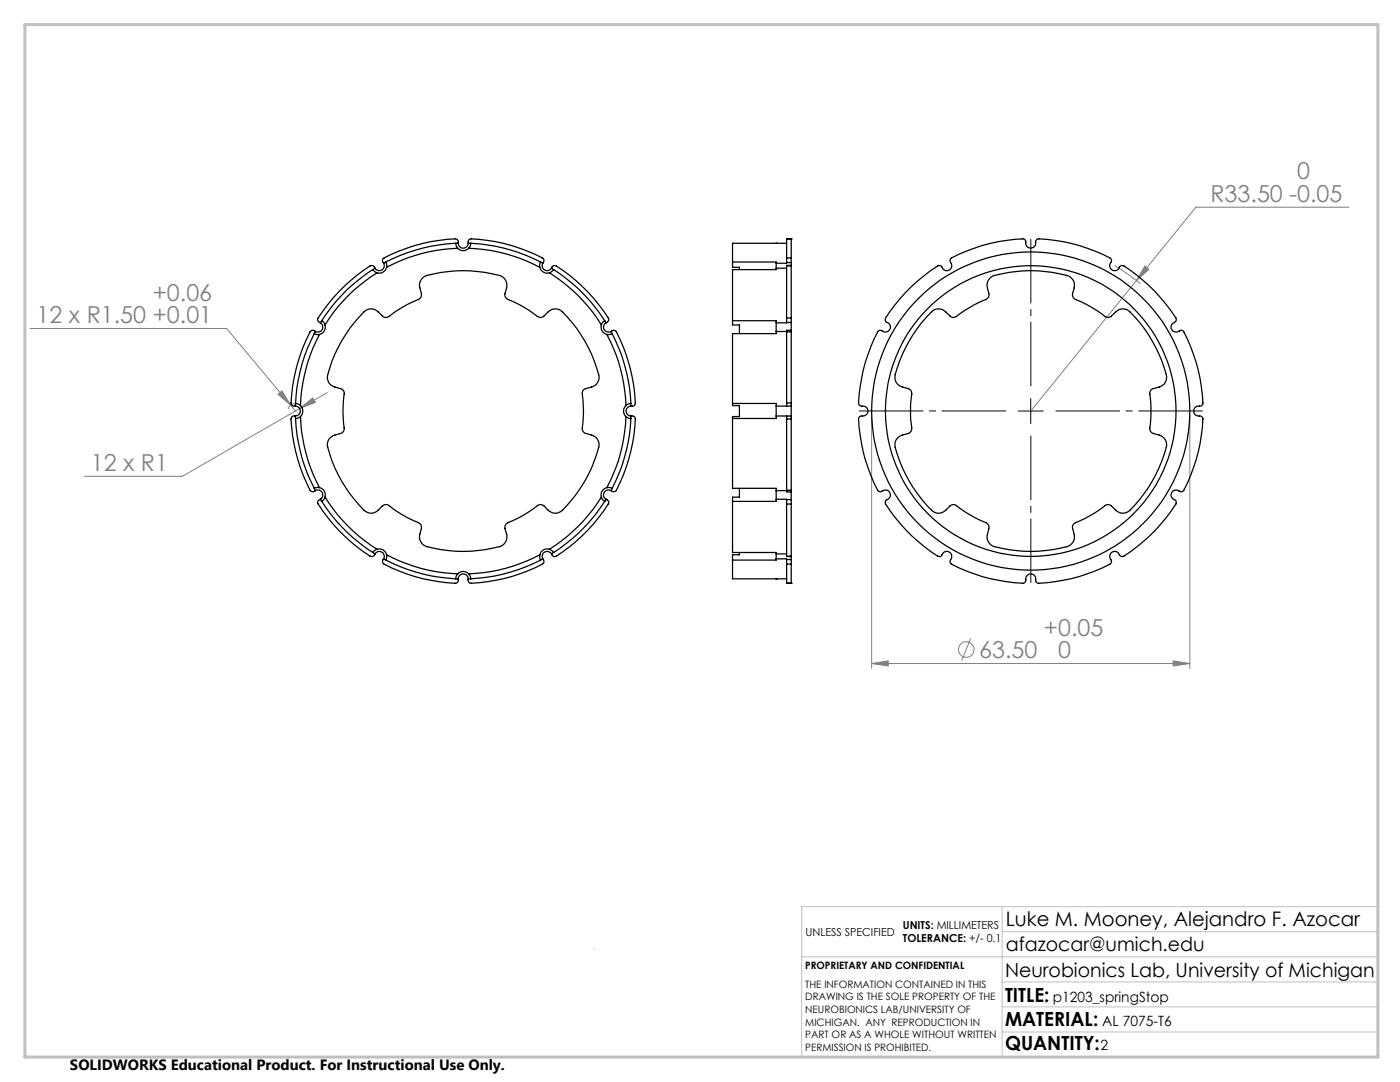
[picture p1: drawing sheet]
<svg xmlns="http://www.w3.org/2000/svg" width="279mm" height="216mm" viewBox="0 0 279 216" stroke-linecap="round" stroke-linejoin="round" font-family="sans-serif">
<g fill="none" stroke="#808080" stroke-width=".2">
<path d="M222.5 53l2.6 1.7 2.5 1.9M228.5 53.1l.8 .7-2.5 2.2zM269.2 41.3h-30.5l-33 40.7M6 65.5h39.2l12.8 15.4M55.5 78.7l.8-.7 1.7 2.9zM65.3 78.4l-5.5 3.1M58 80.9l.9 1.1M59.2 80.5a1.5 1.5 0 0 0-1.7 1.1M59.8 81.5l2.6-2.1 .5 .9zM59.8 81.5l-23.4 13.5h-19.6M174 83v50.4M237.5 83v50.4"/>
<path d="M174 132.4l3.3-.5v1zM174 132.4h63.5M193.7 127.4l-1.8 4.4M234.1 131.9l3.4 .5-3.4 .5z"/>
<circle cx="192.8" cy="129.6" r="1.55"/>
</g>
<path d="M205.7 77v-29.2M200.7 82h-29.2M205.7 87v29.2M210.7 82h29.3" fill="none" stroke="#000" stroke-width=".2" stroke-dasharray="15.2 1.3 1.3 1.3" stroke-dashoffset="2.5"/>
<path d="M205.7 79.5v5M203.2 82h5" fill="none" stroke="#000" stroke-width=".2"/>
<path d="M118.6 189.2v.1M160 190.9h115M200 185.9h75M200 180.9v30M200 195.9h75M275 180.9h-115v30M200 205.9h75M200 200.9h75" fill="none" stroke="#c0c0c0" stroke-width=".2"/>
<path d="M5 4.9h270v206h-270z" fill="none" stroke="#c0c0c0" stroke-width=".6"/>
<path d="M174 132.4l3.3-.5v1zM234.1 131.9l3.4 .5-3.4 .5zM228.5 53.1l-1.7 2.9 2.5-2.2zM59.8 81.5l3.1-1.2-.5-.9zM55.5 78.7l2.5 2.2-1.7-2.9z" fill="#808080"/>
<g fill="none" stroke="#000" stroke-width=".25">
<path d="M74.4 53.8l.8 .6M74.4 53.8a32.5 32.5 0 0 0-10.2 10.2M74.8 53.5l-.4 .3M74.8 53.5v-.1a.63 .63 0 0 0-.9-.3 33.3 33.3 0 0 0-10.5 10.6l.1 .4 .5 .3M75.2 54.4a31.8 31.8 0 0 0-10.3 10.4M76.6 52.5a1 1 0 0 1-.4 1.4 1 1 0 0 1-1.4-.4M77 52.3l.2 .5v.5M77 52.3l-.4 .2M77.2 53.3a1.51 1.51 0 0 1-2 1.1M90.9 48.5l.4 1M90.9 48.5a33.8 33.8 0 0 0-13.9 3.8M90.9 48.5h.5"/>
<path d="M91.3 49.5a32.6 32.6 0 0 0-14.1 3.8M91.3 49.5a1.5 1.5 0 0 0 2.3 0M91.4 48.5a1.01 1.01 0 0 0 1 1 1.01 1.01 0 0 0 1.1-1M91.4 48.5v-.1a.59 .59 0 0 0-.6-.7 33.1 33.1 0 0 0-14.4 3.9 .74 .74 0 0 0 .2 .9M93.5 48.5h.4M93.5 48.5v-.1a.59 .59 0 0 1 .6-.7 33.1 33.1 0 0 1 14.3 3.9 .66 .66 0 0 1 0 .9h-.1M93.6 49.5a32.6 32.6 0 0 1 14.1 3.8M93.9 48.5a33.8 33.8 0 0 1 14 3.8M93.9 48.5l-.3 1M107.7 53.3a1.51 1.51 0 0 0 1.9 1.1M107.9 52.3l-.2 .5v.5M107.9 52.3l.4 .2"/>
<path d="M108.3 52.5a1.01 1.01 0 0 0 .4 1.4 1.01 1.01 0 0 0 1.4-.4M109.6 54.4a31.8 31.8 0 0 1 10.4 10.4M110.1 53.5l.4 .3M110.1 53.5v-.1a.63 .63 0 0 1 .9-.3 33.3 33.3 0 0 1 10.5 10.6l-.2 .5-.4 .2M110.5 53.8a32.5 32.5 0 0 1 10.2 10.2M110.5 53.8l-.9 .6M146.2 52.3v1h1.4v.5M146.2 52.3h8.7v.2M154.9 53.5v.3h-8.7v10.2M154.9 52.5v1M154.9 48.5h.1M154.9 53.5h2.1"/>
<path d="M157 53.1v10.3M157 52.4v.1h-2.1M157 51.5v.9M157 48.5h-10.8v3.8M157 47.7v3.8M157 47.7h.1M157 47.7h.9M157 53.1h.9M157 52.4h.9M157 51.5h.9M157.9 53.1v10.3M157.9 53h-.9v.1"/>
<path d="M157.9 53v.1M157.9 52.4v.6M157.9 51.5v.9M157.9 47.7v3.8M157.9 47.7h.1M182 57.1a24 24 0 0 1 5.4-4.1l.5 .1a1.06 1.06 0 0 0 1.6 .8 1.06 1.06 0 0 0 .1-1.8l.1-.5a32 32 0 0 1 14.7-3.9l.3 .4a1.05 1.05 0 0 0 1 1.4 1.05 1.05 0 0 0 1-1.4l.3-.4a32.1 32.1 0 0 1 14.7 3.9 1.08 1.08 0 0 1-.2 1.2 1.01 1.01 0 0 0 .8 1.2 1.01 1.01 0 0 0 1.1-.8l.4-.2h.4a32.4 32.4 0 0 1 10.5 10.7l-.1 .5a1.1 1.1 0 0 0-.7 1.7 1.15 1.15 0 0 0 1.7 0l.5 .1a32 32 0 0 1 3.9 14.7l-.4 .3a1.05 1.05 0 0 0-1.4 1 1.05 1.05 0 0 0 1.4 1l.4 .4a32.1 32.1 0 0 1-3.9 14.6 1.08 1.08 0 0 1-1.2-.2 1.03 1.03 0 0 0-1.2 .9 1.03 1.03 0 0 0 .9 1.1l.1 .5a31.3 31.3 0 0 1-10.7 10.8l-.4-.2a1.05 1.05 0 0 0-1.2-.9 1.05 1.05 0 0 0-.9 1.2l.2 .5a.58 .58 0 0 1-.2 .9 32.7 32.7 0 0 1-14.5 3.7l-.3-.3a1.06 1.06 0 0 0-1-1.5 1.06 1.06 0 0 0-1 1.5l-.3 .3a31.6 31.6 0 0 1-14.7-3.9l-.1-.5a1.06 1.06 0 0 0-.1-1.7 1.06 1.06 0 0 0-1.6 .7l-.5 .2a31.3 31.3 0 0 1-10.7-10.8l.1-.5a1.06 1.06 0 0 0 .8-1.5 1.06 1.06 0 0 0-1.8-.2l-.5-.1a31.4 31.4 0 0 1-3.9-14.6l.4-.4a1.06 1.06 0 0 0 1.4-1 1.06 1.06 0 0 0-1.4-1l-.4-.3a31.6 31.6 0 0 1 3.9-14.7l.5-.1a1.07 1.07 0 0 0 1.8-.2 1.07 1.07 0 0 0-.8-1.5l-.1-.2v-.6l1-1.3 2-2.6zM62.7 66.6l.4 .1h.6M62.7 66.6a32.7 32.7 0 0 0-3.7 13.9M62.9 66.1l-.2 .5M62.9 66.1l-.1-.1a.64 .64 0 0 0-.9 .2 33.3 33.3 0 0 0-3.8 14.5 .61 .61 0 0 0 .8 .3M63.7 66.7a32.8 32.8 0 0 0-3.7 14.2M64 64.4a1 1 0 0 1 .3 1.4 1 1 0 0 1-1.4 .3"/>
<path d="M64.2 64l.4 .3 .3 .5M64.2 64l-.2 .4M64.9 64.8a1.53 1.53 0 0 1-1.2 1.9M72.6 62.2a1.96 1.96 0 0 1 2.9 0l.8 .8a.98 .98 0 0 0 1.3 .1 27.3 27.3 0 0 1 6.2-3.6l.2-.2 .1-.7a2.78 2.78 0 0 1-.1-2.7 2.67 2.67 0 0 1 2.6-1.3 26.9 26.9 0 0 1 13.4 .5 2.06 2.06 0 0 1 1.1 2.3l-.3 1.2a1.02 1.02 0 0 0 .6 1.2 28 28 0 0 1 6.2 3.5h.5l.5-.3a2.57 2.57 0 0 1 2.6-1.3 3.6 3.6 0 0 1 2 1.6 27.2 27.2 0 0 1 6.4 11.8l-.1 .8a2.62 2.62 0 0 1-2.6 1.6 .92 .92 0 0 0-.7 1.1 29 29 0 0 1 0 7.2l.4 .6 .3 .1a2.59 2.59 0 0 1 2.7 2 24.9 24.9 0 0 1-6.4 12.3 3.2 3.2 0 0 1-2.4 1.6h-.3a3.7 3.7 0 0 1-2.1-1.5l-.5-.2-.5 .1a27.8 27.8 0 0 1-6.3 3.7l-.3 .5v.5a2.57 2.57 0 0 1-.4 3.2l-.4 .2a27 27 0 0 1-15.2 0 2.06 2.06 0 0 1-1-2.3l.3-1.1a1.02 1.02 0 0 0-.6-1.2 26 26 0 0 1-6.2-3.6h-.5l-.5 .3a2.5 2.5 0 0 1-3 1.2l-.3-.1a26.8 26.8 0 0 1-7.7-13.2 1.92 1.92 0 0 1 1.5-2.1l1.1-.3a.97 .97 0 0 0 .8-1.1 29 29 0 0 1 0-7.1l-.3-.5-.5-.3a2.59 2.59 0 0 1-2.6-1.9 24.7 24.7 0 0 1 5.4-11.2zM120 64.8a1.55 1.55 0 0 0 1.1 1.9M120.7 64l-.4 .3-.3 .5M120.7 64l.2 .4M120.9 64.4a1 1 0 0 0-.3 1.4 1 1 0 0 0 1.4 .3M121.1 66.7a32.2 32.2 0 0 1 3.8 14.2M122 66.1l.2 .5M122 66.1l.1-.1a.64 .64 0 0 1 .9 .2 33.3 33.3 0 0 1 3.8 14.5 .61 .61 0 0 1-.8 .3h-.1M122.2 66.6a34.1 34.1 0 0 1 3.7 13.9"/>
<path d="M122.2 66.6l-.4 .1h-.7M146.2 64v.8h1.4v1.8M146.2 64h8.7v.4M154.9 66.1v.5h-8.7v13.9M154.9 64.4v1.7M154.9 66.1h2.1M157 66.2v14.2M157 64.3l-2.1 .1M157 63.4v.9M157 66.2h.9M157 64.3h.9M157 63.4h.9"/>
<path d="M157.9 66.2v14.2M157.9 65.9h-.9v.3M157.9 65.9v.3M157.9 64.3v1.6M157.9 63.4v.9M185.9 62.2a1.96 1.96 0 0 1 2.8 0l.9 .8a.94 .94 0 0 0 1.3 .1 28.4 28.4 0 0 1 6.2-3.6l.2-.4v-.5a3.1 3.1 0 0 1-.1-2.7 2.85 2.85 0 0 1 2.7-1.3 26.9 26.9 0 0 1 13.4 .5l.3 .2a1.97 1.97 0 0 1 .8 2.1l-.3 1.2a1.02 1.02 0 0 0 .6 1.2 28 28 0 0 1 6.1 3.5h.6l.4-.3a3.2 3.2 0 0 1 2.3-1.4 1.78 1.78 0 0 1 1.4 .6 27.9 27.9 0 0 1 7.3 12.9v.5a1.9 1.9 0 0 1-1.4 1.6l-1.2 .3a.93 .93 0 0 0-.7 1.1 29 29 0 0 1 0 7.2l.2 .4 .5 .3a2.59 2.59 0 0 1 2.6 2v.4a27.5 27.5 0 0 1-7.6 13.2 1.97 1.97 0 0 1-2.5-.3l-.9-.8a.99 .99 0 0 0-1.3-.1 28.4 28.4 0 0 1-6.2 3.6l-.2 .5v.5a2.52 2.52 0 0 1-.5 3.2l-.3 .2a27.1 27.1 0 0 1-15.2 0l-.3-.2a2.03 2.03 0 0 1-.7-2.1l.2-1.1a1.02 1.02 0 0 0-.6-1.2 26 26 0 0 1-6.1-3.6h-.6l-.4 .3a2.53 2.53 0 0 1-3.1 1.2 18.8 18.8 0 0 1-5-6.2 25.1 25.1 0 0 1-2.9-7.1 1.92 1.92 0 0 1 1.5-2.1l1.1-.3a1.06 1.06 0 0 0 .8-1.1 27.2 27.2 0 0 1-.1-7.1l-.2-.5-.5-.3a2.59 2.59 0 0 1-2.6-1.9v-.5a27.4 27.4 0 0 1 7.3-12.9zM58.9 81a.99 .99 0 0 1 1 1 .99 .99 0 0 1-1 1M58.9 83l.1 .5M58.9 83h-.1a.64 .64 0 0 0-.7 .6 33.3 33.3 0 0 0 4 14.4l.3 .1 .5-.2M59 80.5l.5 .1 .5 .3M59 83.5a33.4 33.4 0 0 0 3.7 13.9M59 80.5l-.1 .5"/>
<path d="M60 83.1a33.2 33.2 0 0 0 3.7 14.2M60 83.1l-.6 .4h-.4M60 80.9a1.53 1.53 0 0 1 0 2.2M62.7 97.4l.2 .5M62.9 97.9a1 1 0 0 1 1.4 .4 1 1 0 0 1-.3 1.3M63.7 97.3l-1 .1M63.7 97.3a1.5 1.5 0 0 1 1.2 1.9M64 99.6l.2 .4M64 99.6l-.1 .1a.54 .54 0 0 0-.4 .9 32.7 32.7 0 0 0 10.6 10.5 .56 .56 0 0 0 .7-.5v-.1M64.9 99.2a32.7 32.7 0 0 0 10.3 10.4M64.9 99.2l-.3 .5-.4 .3M120 99.2a32.7 32.7 0 0 1-10.4 10.4"/>
<path d="M120 99.2l.3 .5 .4 .3M120.9 99.6l-.2 .4M120.9 99.6l.1 .1a.58 .58 0 0 1 .4 .9 32.7 32.7 0 0 1-10.6 10.5 .6 .6 0 0 1-.7-.6M121.1 97.3l1.1 .1M121.1 97.3a1.51 1.51 0 0 0-1.1 1.9M122 97.9a1 1 0 0 0-1.4 .4 1 1 0 0 0 .3 1.3M122.2 97.4l-.2 .5M124.9 83.1a32.6 32.6 0 0 1-3.8 14.2M124.9 83.1l.6 .4h.4M124.9 80.9a1.53 1.53 0 0 0 0 2.2M125.9 80.5l-.5 .1-.5 .3M125.9 83.5a33.4 33.4 0 0 1-3.7 13.9"/>
<path d="M125.9 80.5v.5M125.9 81a.99 .99 0 0 0-.9 1 .99 .99 0 0 0 .9 1M125.9 83v.5M125.9 83h.1a.6 .6 0 0 1 .8 .6 32.7 32.7 0 0 1-4 14.4l-.4 .1-.4-.2M146.2 83.5v13.9h8.7v.5M146.2 80.5h8.7v.5M146.2 80.5v.4h1.4v2.2h-1.4v.4M147.6 97.4v1.8h-1.4v.8M154.9 81v2M154.9 83v.5h-8.7M154.9 99.6l2.1 .1M154.9 97.9v1.7"/>
<path d="M154.9 99.6v.4h-8.7M154.9 83h3M154.9 81h3M154.9 97.9h2.1M157 83v.6M157 80.4v.6M157 83.6v14.2M157 97.8v.3h.9M157 99.7v.9M157 83.6h.9M157 80.4h.9M157 97.8h.9"/>
<path d="M157 99.7h.9M157.9 83v.6M157.9 80.4v.6M157.9 83.6v14.2M157.9 81v2M157.9 97.8v.3M157.9 98.1v1.6M157.9 99.7v.9M64.2 100a33.6 33.6 0 0 0 10.2 10.2M74.4 110.2l.4 .3M74.8 110.5a1 1 0 0 1 1.4-.3 1 1 0 0 1 .4 1.3M75.2 109.6l-.8 .6"/>
<path d="M75.2 109.6a1.45 1.45 0 0 1 2 1.1M76.6 111.5l.4 .3M76.6 111.5l-.1 .1a.6 .6 0 0 0 .2 1 32.8 32.8 0 0 0 14.4 3.7 .68 .68 0 0 0 .3-.8M77 111.8a34.1 34.1 0 0 0 13.9 3.7M77.2 110.7a32.6 32.6 0 0 0 14.1 3.8M77.2 110.7v.5l-.2 .6M90.9 115.5h.5M91.3 114.5l-.4 1M91.3 114.5a1.5 1.5 0 0 1 2.3 0M91.4 115.5a1.01 1.01 0 0 1 1-1 1.01 1.01 0 0 1 1.1 1M93.5 115.5h.4M93.6 114.5l.3 1"/>
<path d="M107.7 110.7v.5l.2 .6M107.7 110.7a32.6 32.6 0 0 1-14.1 3.8M107.9 111.8a34.1 34.1 0 0 1-14 3.7M108.3 111.5l-.4 .3M108.3 111.5l.1 .1a.6 .6 0 0 1-.2 1 32.8 32.8 0 0 1-14.4 3.7 .68 .68 0 0 1-.3-.8M109.6 109.6l.9 .6M109.6 109.6a1.45 1.45 0 0 0-1.9 1.1M110.1 110.5a1.01 1.01 0 0 0-1.4-.3 1.01 1.01 0 0 0-.4 1.3M110.5 110.2l-.4 .3M120.7 100a33.6 33.6 0 0 1-10.2 10.2M146.2 100v10.2h8.7v.3M146.2 111.8v3.7h10.8"/>
<path d="M147.6 110.2v.5h-1.4v1.1M154.9 111.5h2.1v.2M154.9 110.5v1M154.9 115.5h.1M154.9 111.5v.3h-8.7M154.9 110.5h2.1M157 100.6v10.4M157 111l.9 .1M157 111.7v.9M157 112.6v3.8M157 116.4h.1M157 116.4h.9"/>
<path d="M157 100.6h.9M157 111h.9M157 111.7h.9M157 112.6h.9M157.9 100.6v10.4M157.9 111v.1M157.9 111.1v.6M157.9 111.7v.9M157.9 112.6v3.8M157.9 116.4h.1"/>
<circle cx="205.7" cy="82" r="31.7"/>
<circle cx="205.7" cy="82" r="29"/>
</g>
<g font-size="4.7" fill="#808080">
<text x="258.9" y="35.8">0</text>
<text x="241.6" y="40.3">R33.50 -0.05</text>
<text x="7.3" y="64.5">12 x R1.50 +0.01</text>
<text x="30.5" y="60">+0.06</text>
<text x="18.1" y="94">12 x R1</text>
<text x="195.4" y="131.3">63.50</text>
<text x="208.3" y="126.8">+0.05</text>
<text x="211.2" y="131.4">0</text>
</g>
<text font-size="4" x="200.7" y="184.9">Luke M. Mooney, Alejandro F. Azocar</text>
<g font-size="3.9">
<text x="200.7" y="189.8">afazocar@umich.edu</text>
<text x="200.6" y="194.9">Neurobionics Lab, University of Michigan</text>
<text x="200.6" y="199.8">TITLE:</text>
<text x="200.6" y="209.5">QUANTITY:</text>
<text x="200.6" y="204.6">MATERIAL:</text>
</g>
<text font-size="3" x="14" y="213.5">SOLIDWORKS Educational Product. For Instructional Use Only.</text>
<g font-size="2.8">
<text x="210.1" y="199.8">p1203_springStop</text>
<text x="219.7" y="209.5">2</text>
<text x="220" y="204.6">AL 7075-T6</text>
</g>
<g font-size="2.2">
<text x="180.2" y="185.3">UNITS: MILLIMETERS</text>
<text x="160.8" y="186.8">UNLESS SPECIFIED</text>
<text x="180.2" y="188">TOLERANCE: +/- 0.1</text>
</g>
<g font-size="2">
<text x="160.7" y="193.4">PROPRIETARY AND CONFIDENTIAL</text>
<text x="160.7" y="197.1">THE INFORMATION CONTAINED IN THIS</text>
<text x="160.7" y="199.6">DRAWING IS THE SOLE PROPERTY OF THE</text>
<text x="160.7" y="202.1">NEUROBIONICS LAB/UNIVERSITY OF</text>
<text x="160.7" y="204.6">MICHIGAN. ANY REPRODUCTION IN</text>
<text x="160.7" y="207.2">PART OR AS A WHOLE WITHOUT WRITTEN</text>
<text x="160.7" y="209.7">PERMISSION IS PROHIBITED.</text>
</g>
</svg>
